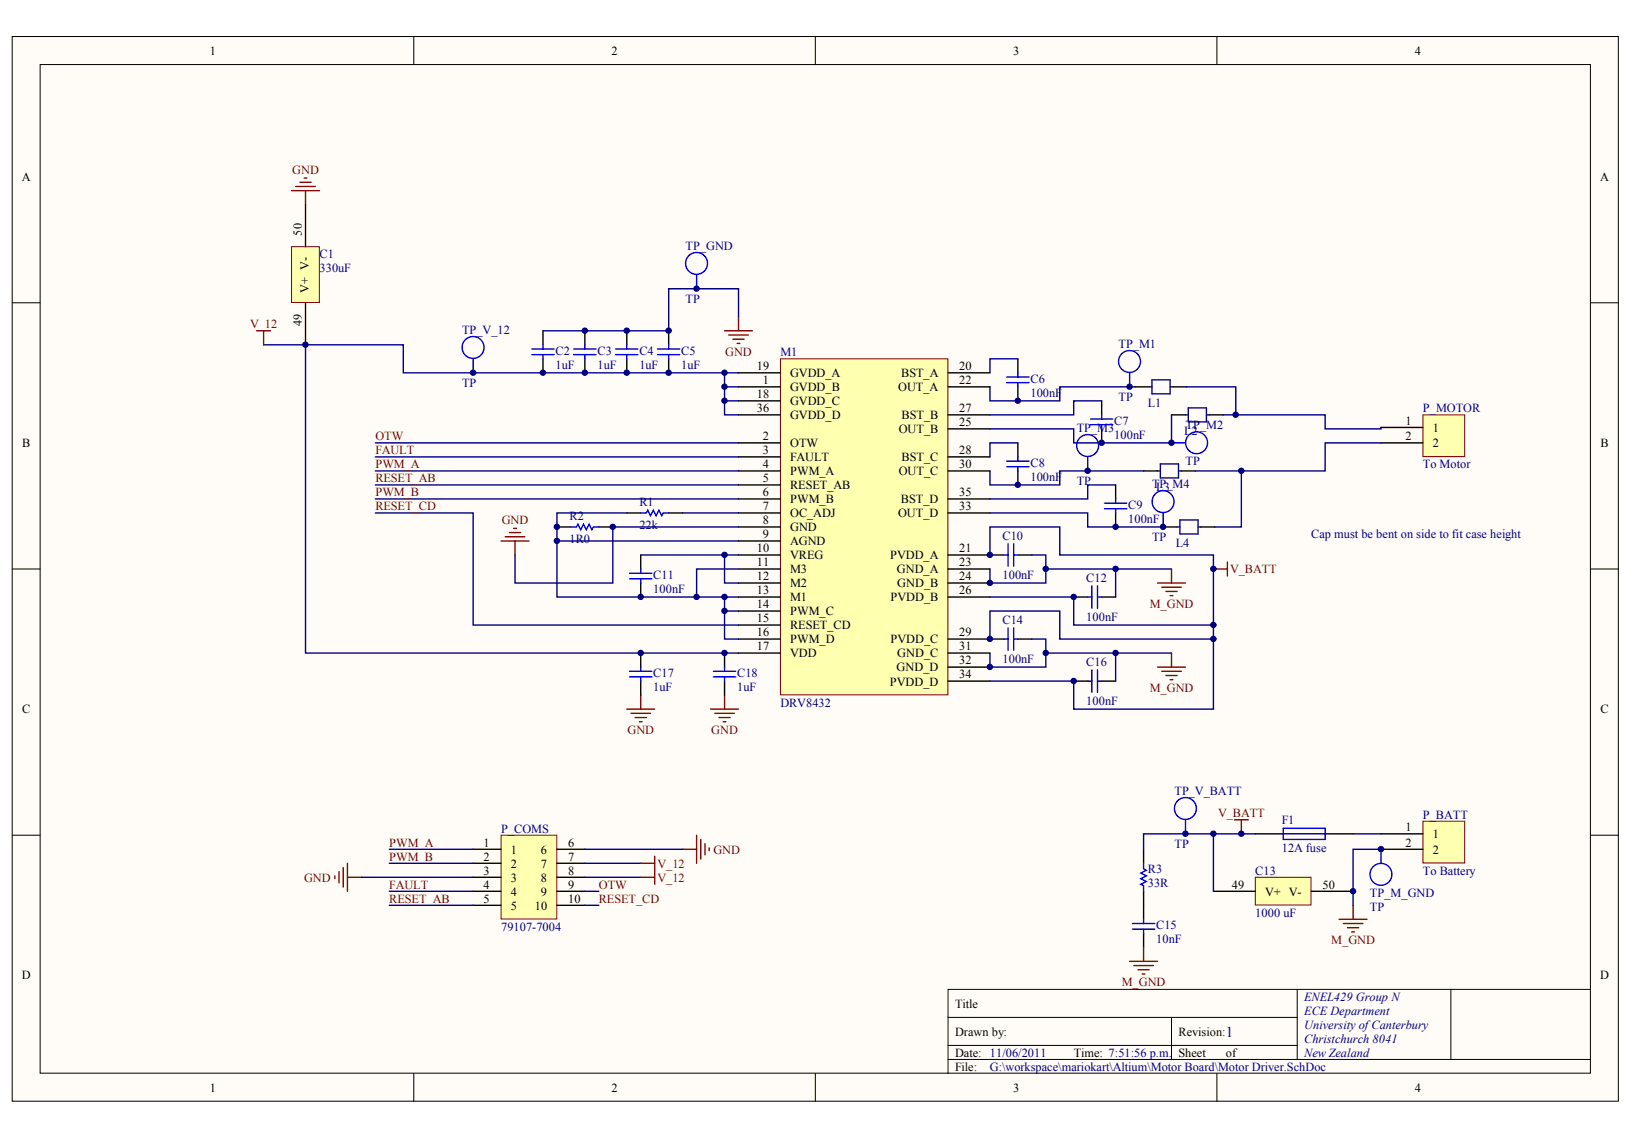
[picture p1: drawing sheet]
<svg xmlns="http://www.w3.org/2000/svg" width="289mm" height="201mm" viewBox="0 0 289 201" stroke-linecap="round" stroke-linejoin="round" font-family="sans-serif">
<g fill="#fffcf8" stroke="#000" stroke-width=".18">
<path d="M2.2 6.4h283.3v187.8h-283.3z"/>
<path d="M7.1 11.4h273.4v177.9h-273.4z"/>
</g>
<g fill="none" stroke="#000" stroke-width=".18">
<path d="M73 6.4v5M143.8 6.4v5M214.6 6.4v5M2.2 53.4h4.9M280.6 53.4h4.9M2.2 100.4h4.9M280.6 100.4h4.9M2.2 147.3h4.9M280.6 147.3h4.9M167.2 179.5h61.6M206.6 179.5v7.4M228.8 174.5v12.4"/>
<path d="M255.9 174.5h-88.7v14.8M280.6 174.5h-24.7v12.4M73 189.3v5M143.8 189.3v5M167.2 186.9h113.4M167.2 184.4h61.6M214.6 189.3v5"/>
</g>
<path d="M137.7 63.3h29.5v59.3h-29.5z" fill="#ffffb0" stroke="#800000" stroke-width=".18"/>
<g fill="none" stroke="#000" stroke-width=".25">
<path d="M130.3 68.2h7.4M130.3 78.1h7.4M130.3 70.7h7.4M130.3 65.8h7.4M130.3 73.2h7.4M167.2 68.2h7.4M167.2 65.8h7.4M167.2 75.6h7.4M167.2 73.2h7.4M130.3 80.6h7.4M130.3 83.1h7.4M130.3 85.5h7.4"/>
<path d="M130.3 88h7.4M130.3 90.5h7.4M130.3 93h7.4M130.3 95.4h7.4M130.3 97.9h7.4M167.2 80.6h7.4M167.2 83.1h7.4M167.2 88h7.4M167.2 90.5h7.4M167.2 97.9h7.4M130.3 100.4h7.4M130.3 102.8h7.4"/>
<path d="M130.3 105.3h7.4M130.3 107.8h7.4M130.3 110.3h7.4M130.3 112.7h7.4M130.3 115.2h7.4M167.2 100.4h7.4M167.2 102.8h7.4M167.2 105.3h7.4M167.2 112.7h7.4M167.2 115.2h7.4M167.2 117.7h7.4M167.2 120.1h7.4"/>
</g>
<g fill="none" stroke="#000080" stroke-width=".25">
<path d="M130.3 55.9v-5h-12.4v7.4h-22.1M46.5 60.8h24.6v5h59.2M53.9 60.8v54.4h76.4M66.2 78.1h64.1M127.8 65.8v2.4h2.5M127.8 68.2v2.5h2.5M127.8 70.7v2.5h2.5M174.6 68.2v2.5h12.3v-2.5h13.3M179.5 63.3h-4.9v2.5M179.5 78.1h-4.9v2.5M194.3 70.7h-4.9v2.5h-14.8M66.2 90.5h17.3v19.8h46.8"/>
<path d="M66.2 80.6h64.1M66.2 83.1h64.1M66.2 85.5h64.1M66.2 88h64.1M98.2 95.4v9.9h32.1M110.6 90.5h-12.4v4.9h32.1M113 97.9h14.8M120.4 90.5h9.9M130.3 97.9h-2.5v4.9h2.5M130.3 93h-22.2v9.8h-17.3v-4.9M174.6 83.1v2.4h12.3v-2.4h14.8M174.6 97.9v-4.9h12.3v4.9h27.1v12.4h-24.6v-5h-14.8"/>
<path d="M182 97.9h2.5v2.5M196.8 85.5h-4.9v2.5h-17.3M127.8 105.3v2.5h2.5M127.8 107.8v4.9h2.5M130.3 100.4h-7.4v4.9M174.6 100.4v2.4h9.9v-2.4h22.1M174.6 115.2v2.5h9.9v-2.5h22.1M174.6 112.7v-4.9h12.3v4.9h27.1M182 112.7h2.5v2.5M196.8 100.4v4.9M196.8 115.2v4.9M214 110.3v14.8h-24.6v-5h-14.8"/>
</g>
<g fill="none" stroke="#800000" stroke-width=".25">
<path d="M51.4 33.6h5M52.2 32.9h3.4M52.9 32.1h2M53.6 31.4h.5M53.9 33.6v2.5M127.8 58.3h4.9M128.5 59.1h3.5M129.3 59.8h2M130.3 55.9v2.4M130 60.6h.5M88.4 95.4h4.9M89.1 94.7h3.5"/>
<path d="M89.9 93.9h1.9M90.6 93.2h.5M90.8 95.4v2.5M204.2 102.8h4.9M204.2 117.7h4.9M204.9 103.6h3.5M204.9 118.4h3.5M205.7 104.3h1.9M205.7 119.2h1.9M206.4 105.1h.5M206.4 119.9h.5M206.6 100.4v2.4"/>
<path d="M206.6 115.2v2.5M110.6 125.1h4.9M111.3 125.8h3.4M112 126.6h2M112.8 127.3h.5M113 122.6v2.5M125.3 125.1h5M126.1 125.8h3.4M126.8 126.6h2M127.6 127.3h.4M127.8 122.6v2.5"/>
</g>
<path d="M221.4 154.7h9.9v4.9h-9.9z" fill="#ffffb0" stroke="#800000" stroke-width=".18"/>
<path d="M214 157.2h7.4M231.3 157.2h7.4" fill="none" stroke="#000" stroke-width=".25"/>
<path d="M206.6 73.2v4.9h-17.2v-2.5h-14.8M174.6 90.5h17.3v2.5h13.3M103.2 149.8h17.2" fill="none" stroke="#000080" stroke-width=".25"/>
<path d="M120.4 149.8h2.5M122.9 147.3v5M123.6 148.1v3.4M124.4 148.8v2M125.1 149.6v.4" fill="none" stroke="#800000" stroke-width=".25"/>
<path d="M51.4 43.5h4.9v9.9h-4.9z" fill="#ffffb0" stroke="#800000" stroke-width=".18"/>
<g fill="none" stroke="#000" stroke-width=".25">
<path d="M53.9 36.1v7.4M53.9 53.4v7.4M95.8 58.3v2.5M103.2 58.3v2.5M110.6 58.3v2.5M117.9 58.3v2.5M95.8 63.3v2.5M103.2 63.3v2.5M110.6 63.3v2.5M117.9 63.3v2.5M179.5 63.3v2.5M179.5 68.2v2.5"/>
<path d="M179.5 78.1v2.5M194.3 70.7v2.5M194.3 75.6v2.5M200.2 68.2h2.5M206.9 68.2h2.5M98.2 93h2.5M105.6 93h2.5M110.6 90.5h2.4M113 97.9v2.5M117.9 90.5h2.5M174.6 97.9h2.5M179.5 83.1v2.4"/>
<path d="M179.5 97.9h2.5M196.8 85.5v2.5M196.8 90.5v2.5M113 102.8v2.5M113 115.2v2.5M127.8 115.2v2.5M174.6 112.7h2.5M179.5 112.7h2.5M189.4 105.3h2.5M194.3 105.3h2.5M113 120.1v2.5M127.8 120.1v2.5"/>
<path d="M189.4 120.1h2.5M194.3 120.1h2.5M201.7 149.8v2.5M201.7 157.2v5M201.7 164.6v2.5"/>
</g>
<path d="M202.7 68.2h.5M203.2 67h3.2v2.5h-3.2zM206.4 68.2h.5" fill="none" stroke="#11037f" stroke-width=".25"/>
<path d="M209.4 68.2h8.6v5h15.7v2.4h9.9v-.2M215.8 73.2h2.2M243.6 78.1h-9.9v5h-14.7M210.8 83.1h8.2v9.9h-4.7" fill="none" stroke="#000080" stroke-width=".25"/>
<g fill="none" stroke="#00f" stroke-width=".25">
<path d="M93.8 62.5h3.9M93.8 61.6h3.9M95.8 60.8v.8M95.8 62.5v.8M101.2 62.5h3.9M101.2 61.6h3.9M103.2 60.8v.8M103.2 62.5v.8M108.6 62.5h3.9M108.6 61.6h3.9M110.6 60.8v.8M110.6 62.5v.8"/>
<path d="M116 62.5h3.9M116 61.6h3.9M117.9 60.8v.8M117.9 62.5v.8M177.6 66.5h3.9M177.6 67.5h3.9M179.5 65.8v.7M179.5 67.5v.7M192.4 73.9h3.9M192.4 74.9h3.9M194.3 73.2v.7M194.3 74.9v.7"/>
<path d="M100.7 93h1l.2-.5 .5 .9 .5-.9 .5 .9 .5-.9 .5 .9 .2-.4h1M113 90.5h1l.3-.5 .4 1 .5-1 .5 1 .5-1 .5 1 .3-.5h.9M177.1 97.9h.7M177.6 81.3h3.9M177.6 82.3h3.9M177.8 95.9v4M178.8 95.9v4M178.8 97.9h.7M179.5 80.6v.7M179.5 82.3v.8M194.8 88.7h4M194.8 89.7h4"/>
<path d="M196.8 88v.7M196.8 89.7v.8M111 101.1h4M111 102.1h4M111 119.4h4M111 118.4h4M113 100.4v.7M113 102.1v.7M113 117.7v.7M113 119.4v.7M125.8 119.4h4M125.8 118.4h4"/>
<path d="M127.8 117.7v.7M127.8 119.4v.7M177.1 112.7h.7M177.8 110.7v4M178.8 110.7v4M178.8 112.7h.7M191.9 105.3h.7M192.6 103.3v4M192.6 118.2v3.9M193.6 103.3v4M193.6 118.2v3.9M193.6 105.3h.7"/>
<path d="M191.9 120.1h.7M193.6 120.1h.7M201.7 152.3v1l.5 .2-1 .5 1 .5-1 .5 1 .5-1 .5 .5 .2v1M199.7 162.9h4M199.7 163.9h4M201.7 162.2v.7M201.7 163.9v.7"/>
</g>
<path d="M88.4 147.3h9.8v14.8h-9.8z" fill="#ffffb0" stroke="#800000" stroke-width=".18"/>
<g fill="none" stroke="#000" stroke-width=".25">
<path d="M206.6 73.2h2.5M213.3 73.2h2.5M201.7 83.1h2.5M205.2 93h2.4M208.4 83.1h2.4M211.8 93h2.5M83.5 149.8h4.9M83.5 152.3h4.9M83.5 154.7h4.9M83.5 157.2h4.9M83.5 159.7h4.9M98.2 149.8h5"/>
<path d="M98.2 152.3h5M98.2 154.7h5M98.2 157.2h5M98.2 159.7h5"/>
</g>
<path d="M59.1 154.5v.5M59.8 153.8v1.9M60.5 153v3.5M61.3 152.3v4.9M61.3 154.7h2.4" fill="none" stroke="#800000" stroke-width=".25"/>
<path d="M63.7 154.7h19.8" fill="none" stroke="#000080" stroke-width=".25"/>
<path d="M209.1 73.2h.5M209.6 71.9h3.2v2.5h-3.2zM212.8 73.2h.5M204.2 83.1h.5M204.7 81.8h3.2v2.5h-3.2zM207.6 93h.5M207.9 83.1h.5M208.1 91.7h3.2v2.5h-3.2zM211.3 93h.5" fill="none" stroke="#11037f" stroke-width=".25"/>
<path d="M251 73.2h7.4v7.3h-7.4z" fill="#ffffb0" stroke="#800000" stroke-width=".18"/>
<path d="M243.6 75.4h7.4M243.6 78.1h7.4" fill="none" stroke="#000" stroke-width=".25"/>
<path d="M251 144.9h7.4v7.3h-7.4z" fill="#ffffb0" stroke="#800000" stroke-width=".18"/>
<path d="M221.4 147.1h5M233.7 147.1h5M243.6 147.1h7.4M243.6 149.8h7.4" fill="none" stroke="#000" stroke-width=".25"/>
<path d="M68.7 152.3h14.8M68.7 157.2h14.8M68.7 159.7h14.8M68.7 149.8h14.8M103.2 152.3h9.8M103.2 154.7h9.8M103.2 157.2h2.4M103.2 159.7h2.4M214 147.1h-12.3v2.7M221.4 147.1h-7.4v10.1M238.7 147.1h4.9M243.6 149.8h-4.9v9.9" fill="none" stroke="#000080" stroke-width=".25"/>
<g fill="none" stroke="#00f" stroke-width=".25">
<path d="M122.9 48.5v2.4M124.6 47.3a1.93 1.93 0 0 0-1.6-2.8 1.93 1.93 0 0 0-1.9 2.7 1.93 1.93 0 0 0 3.1 .6l.3-.4M83.5 63.3v2.5M85.2 62.2a1.93 1.93 0 0 0-1.7-2.8 1.93 1.93 0 0 0-1.9 2.6 1.93 1.93 0 0 0 3.2 .6l.3-.4M193.6 79.5a1.93 1.93 0 0 0-1.6-2.8 1.93 1.93 0 0 0-2 2.6 1.93 1.93 0 0 0 3.2 .6l.3-.4M199.3 65.8v2.4M201 64.6a1.93 1.93 0 0 0-1.7-2.8 1.93 1.93 0 0 0-1.9 2.7 1.93 1.93 0 0 0 3.2 .6l.3-.4M206.6 78.1h2.5M210.2 79.8a1.93 1.93 0 0 1-.3-3.2 1.93 1.93 0 0 1 3 1 1.93 1.93 0 0 1-2.2 2.4l-.5-.2M191.9 80.6v2.5M205.2 90.5v2.5M206.9 89.4a1.93 1.93 0 0 0-1.6-2.9 1.93 1.93 0 0 0-1.9 2.7 1.93 1.93 0 0 0 3.1 .6l.3-.4"/>
<path d="M209.1 144.6v2.5M210.8 143.5a1.93 1.93 0 0 0-1.6-2.8 1.93 1.93 0 0 0-1.9 2.6 1.93 1.93 0 0 0 3.2 .7l.3-.4M226.4 146.1h7.3v2h-7.3zM226.4 147.1h7.3M241.9 153.3a1.93 1.93 0 0 1 3.2-.2 1.93 1.93 0 0 1-1.1 3 1.93 1.93 0 0 1-2.3-2.2l.2-.5M243.6 149.8v2.5"/>
</g>
<g fill="none" stroke="#800000" stroke-width=".25">
<path d="M45.3 58.3h2.4M46.5 58.3v2.5M216.5 99.1v2.5M214 100.4h2.5M113 152.3h2.5M113 154.7h2.5M115.5 151v5M217.7 144.6h2.5M219 144.6v2.5M238.7 159.7v2.5M199.3 169.6h4.9M200 170.3h3.4"/>
<path d="M200.7 171.1h2M201.5 171.8h.5M201.7 167.1v2.5M236.2 162.2h4.9M236.9 162.9h3.5M237.7 163.6h2M238.4 164.4h.5"/>
</g>
<g fill="#000080" stroke="#000080" stroke-width=".18">
<circle cx="53.9" cy="60.8" r=".48"/>
<circle cx="83.4" cy="65.7" r=".48"/>
<circle cx="95.8" cy="65.7" r=".48"/>
<circle cx="98.2" cy="95.4" r=".48"/>
<circle cx="98.2" cy="92.9" r=".48"/>
<circle cx="103.2" cy="65.7" r=".48"/>
<circle cx="103.2" cy="58.3" r=".48"/>
<circle cx="108.1" cy="92.9" r=".48"/>
<circle cx="110.5" cy="65.7" r=".48"/>
<circle cx="110.5" cy="58.3" r=".48"/>
<circle cx="113" cy="115.2" r=".48"/>
<circle cx="113" cy="105.3" r=".48"/>
<circle cx="117.9" cy="65.7" r=".48"/>
<circle cx="117.9" cy="58.3" r=".48"/>
<circle cx="122.9" cy="105.3" r=".48"/>
<circle cx="122.9" cy="50.9" r=".48"/>
<circle cx="127.8" cy="115.2" r=".48"/>
<circle cx="127.8" cy="107.8" r=".48"/>
<circle cx="127.8" cy="105.3" r=".48"/>
<circle cx="127.8" cy="97.9" r=".48"/>
<circle cx="127.8" cy="70.7" r=".48"/>
<circle cx="127.8" cy="68.2" r=".48"/>
<circle cx="127.8" cy="65.7" r=".48"/>
<circle cx="174.6" cy="117.6" r=".48"/>
<circle cx="174.6" cy="112.7" r=".48"/>
<circle cx="174.6" cy="102.8" r=".48"/>
<circle cx="174.6" cy="97.9" r=".48"/>
<circle cx="179.5" cy="85.5" r=".48"/>
<circle cx="179.5" cy="70.7" r=".48"/>
<circle cx="184.5" cy="115.2" r=".48"/>
<circle cx="184.5" cy="100.3" r=".48"/>
<circle cx="189.4" cy="120.1" r=".48"/>
<circle cx="189.4" cy="105.3" r=".48"/>
<circle cx="191.9" cy="83" r=".48"/>
<circle cx="194.3" cy="78.1" r=".48"/>
<circle cx="196.8" cy="115.2" r=".48"/>
<circle cx="196.8" cy="100.3" r=".48"/>
<circle cx="196.8" cy="92.9" r=".48"/>
<circle cx="199.2" cy="68.2" r=".48"/>
<circle cx="205.2" cy="92.9" r=".48"/>
<circle cx="206.6" cy="78.1" r=".48"/>
<circle cx="209.1" cy="147.1" r=".48"/>
<circle cx="214" cy="147.1" r=".48"/>
<circle cx="214" cy="112.7" r=".48"/>
<circle cx="214" cy="110.2" r=".48"/>
<circle cx="214" cy="100.3" r=".48"/>
<circle cx="218" cy="73.2" r=".48"/>
<circle cx="219" cy="147.1" r=".48"/>
<circle cx="219" cy="83" r=".48"/>
<circle cx="238.7" cy="157.2" r=".48"/>
<circle cx="243.6" cy="149.8" r=".48"/>
</g>
<text font-size="2.6" fill="#000080" x="216.3" y="182.8">1</text>
<g font-size="2.2">
<text x="37" y="9.7">1</text>
<text x="107.9" y="9.7">2</text>
<text x="178.7" y="9.7">3</text>
<text x="249.5" y="9.7">4</text>
<text x="3.9" y="31.9">A</text>
<text x="282.3" y="31.9">A</text>
<text x="53.2" y="41.5" transform="rotate(-90 53.2 41.5)">50</text>
<text x="54.5" y="51.7" transform="rotate(-90 54.5 51.7)">V+ V-</text>
<text x="53.2" y="57.6" transform="rotate(-90 53.2 57.6)">49</text>
<text x="133.5" y="65.3">19</text>
<text x="169.2" y="65.3">20</text>
<text x="133.5" y="70.2">18</text>
<text x="134.6" y="67.8">1</text>
<text x="139.4" y="69">GVDD_B</text>
<text x="139.4" y="71.5">GVDD_C</text>
<text x="139.4" y="66.5">GVDD_A</text>
<text x="158.5" y="69">OUT_A</text>
<text x="159" y="66.5">BST_A</text>
<text x="169.2" y="67.8">22</text>
<text x="133.5" y="72.7">36</text>
<text x="134.6" y="77.7">2</text>
<text x="139.4" y="74">GVDD_D</text>
<text x="158.5" y="76.4">OUT_B</text>
<text x="159" y="74">BST_B</text>
<text x="169.2" y="75.2">25</text>
<text x="169.2" y="72.7">27</text>
<text x="247.9" y="74.9">1</text>
<text x="247.9" y="77.7">2</text>
<text x="252.7" y="76.2">1</text>
<text x="3.9" y="78.8">B</text>
<text x="134.6" y="80.1">3</text>
<text x="134.6" y="82.6">4</text>
<text x="139.4" y="78.9">OTW</text>
<text x="139.4" y="81.4">FAULT</text>
<text x="139.4" y="83.8">PWM_A</text>
<text x="158.5" y="83.8">OUT_C</text>
<text x="159" y="81.4">BST_C</text>
<text x="169.2" y="80.1">28</text>
<text x="169.2" y="82.6">30</text>
<text x="252.7" y="78.9">2</text>
<text x="282.3" y="78.8">B</text>
<text x="134.6" y="85.1">5</text>
<text x="134.6" y="87.5">6</text>
<text x="139.4" y="86.3">RESET_AB</text>
<text x="139.4" y="88.8">PWM_B</text>
<text x="158.9" y="88.8">BST_D</text>
<text x="169.2" y="87.5">35</text>
<text x="134.6" y="90">7</text>
<text x="134.6" y="92.5">8</text>
<text x="134.6" y="95">9</text>
<text x="139.4" y="91.3">OC_ADJ</text>
<text x="139.4" y="93.7">GND</text>
<text x="158.4" y="91.3">OUT_D</text>
<text x="169.2" y="90">33</text>
<text x="133.5" y="97.4">10</text>
<text x="133.5" y="99.9">11</text>
<text x="139.4" y="96.2">AGND</text>
<text x="139.4" y="98.7">VREG</text>
<text x="139.4" y="101.1">M3</text>
<text x="157" y="98.7">PVDD_A</text>
<text x="158.2" y="101.1">GND_A</text>
<text x="169.2" y="97.4">21</text>
<text x="169.2" y="99.9">23</text>
<text x="133.5" y="102.4">12</text>
<text x="133.5" y="104.8">13</text>
<text x="133.5" y="107.3">14</text>
<text x="139.4" y="103.6">M2</text>
<text x="139.4" y="106.1">M1</text>
<text x="157.1" y="106.1">PVDD_B</text>
<text x="158.3" y="103.6">GND_B</text>
<text x="169.2" y="102.4">24</text>
<text x="169.2" y="104.8">26</text>
<text x="133.5" y="109.8">15</text>
<text x="133.5" y="112.3">16</text>
<text x="139.4" y="108.6">PWM_C</text>
<text x="139.4" y="111">RESET_CD</text>
<text x="139.4" y="113.5">PWM_D</text>
<text x="157.1" y="113.5">PVDD_C</text>
<text x="169.2" y="112.3">29</text>
<text x="133.5" y="114.7">17</text>
<text x="139.4" y="116">VDD</text>
<text x="158.2" y="118.4">GND_D</text>
<text x="158.3" y="116">GND_C</text>
<text x="169.2" y="114.7">31</text>
<text x="169.2" y="117.2">32</text>
<text x="169.2" y="119.7">34</text>
<text x="3.9" y="125.8">C</text>
<text x="157" y="120.9">PVDD_D</text>
<text x="282.3" y="125.8">C</text>
<text x="85.3" y="149.3">1</text>
<text x="100.2" y="149.3">6</text>
<text x="247.9" y="146.6">1</text>
<text x="247.9" y="149.3">2</text>
<text x="252.7" y="147.9">1</text>
<text x="85.3" y="151.8">2</text>
<text x="85.3" y="154.3">3</text>
<text x="90.1" y="150.6">1</text>
<text x="90.1" y="153">2</text>
<text x="90.1" y="155.5">3</text>
<text x="95.4" y="150.6">6</text>
<text x="95.4" y="153">7</text>
<text x="95.4" y="155.5">8</text>
<text x="100.2" y="151.8">7</text>
<text x="100.2" y="154.3">8</text>
<text x="252.7" y="150.6">2</text>
<text x="85.3" y="156.8">4</text>
<text x="85.3" y="159.2">5</text>
<text x="90.1" y="158">4</text>
<text x="90.1" y="160.5">5</text>
<text x="94.3" y="160.5">10</text>
<text x="95.4" y="158">9</text>
<text x="100.2" y="156.8">9</text>
<text x="100.2" y="159.2">10</text>
<text x="217.3" y="156.8">49</text>
<text x="223.1" y="158">V+ V-</text>
<text x="233.3" y="156.8">50</text>
<text x="3.9" y="172.7">D</text>
<text x="282.3" y="172.7">D</text>
<text x="168.5" y="177.8">Title</text>
<text x="168.5" y="182.7">Drawn by:</text>
<text x="207.9" y="182.7">Revision:</text>
<text x="168.5" y="186.4">Date: 11/06/2011</text>
<text x="168.5" y="188.9">File:</text>
<text x="189.4" y="186.4">Time: 7:51:56 p.m.</text>
<text x="207.9" y="186.4">Sheet</text>
<text x="216.3" y="186.4">of</text>
<text x="37" y="192.6">1</text>
<text x="107.9" y="192.6">2</text>
<text x="178.7" y="192.6">3</text>
<text x="249.5" y="192.6">4</text>
</g>
<g font-size="2.2" fill="#800000">
<text x="51.5" y="30.7">GND</text>
<text x="44.1" y="57.9">V_12</text>
<text x="127.9" y="62.8">GND</text>
<text x="66.2" y="77.7">OTW</text>
<text x="66.2" y="80.1">FAULT</text>
<text x="66.2" y="82.6">PWM_A</text>
<text x="66.2" y="87.5">PWM_B</text>
<text x="66.2" y="85.1">RESET_AB</text>
<text x="66.2" y="90">RESET_CD</text>
<text x="88.5" y="92.5">GND</text>
<text x="217" y="101.1">V_BATT</text>
<text x="202.8" y="107.2">M_GND</text>
<text x="202.8" y="122.1">M_GND</text>
<text x="110.7" y="129.5">GND</text>
<text x="125.5" y="129.5">GND</text>
<text x="68.7" y="149.3">PWM_A</text>
<text x="214.9" y="144.1">V_BATT</text>
<text x="53.6" y="155.5">GND</text>
<text x="68.7" y="151.8">PWM_B</text>
<text x="116" y="153">V_12</text>
<text x="116" y="155.5">V_12</text>
<text x="125.8" y="150.6">GND</text>
<text x="68.7" y="156.8">FAULT</text>
<text x="68.7" y="159.2">RESET_AB</text>
<text x="105.6" y="156.8">OTW</text>
<text x="105.6" y="159.2">RESET_CD</text>
<text x="234.8" y="166.6">M_GND</text>
<text x="197.9" y="174">M_GND</text>
</g>
<g font-size="2.2" fill="#000080">
<text x="56.4" y="45.5">C1</text>
<text x="120.9" y="44.1">TP_GND</text>
<text x="56.4" y="48">330uF</text>
<text x="120.9" y="53.4">TP</text>
<text x="81.5" y="58.9">TP_V_12</text>
<text x="98" y="65.1">1uF</text>
<text x="98" y="62.6">C2</text>
<text x="105.4" y="65.1">1uF</text>
<text x="105.4" y="62.6">C3</text>
<text x="112.8" y="65.1">1uF</text>
<text x="112.8" y="62.6">C4</text>
<text x="120.2" y="65.1">1uF</text>
<text x="120.2" y="62.6">C5</text>
<text x="137.7" y="62.8">M1</text>
<text x="197.3" y="61.4">TP_M1</text>
<text x="81.5" y="68.3">TP</text>
<text x="181.8" y="70">100nF</text>
<text x="181.8" y="67.5">C6</text>
<text x="197.3" y="70.7">TP</text>
<text x="202.5" y="71.7">L1</text>
<text x="189.9" y="76.2">TP_M3</text>
<text x="196.5" y="77.4">100nF</text>
<text x="196.5" y="74.9">C7</text>
<text x="208.9" y="76.7">L2</text>
<text x="209.1" y="75.7">TP_M2</text>
<text x="251" y="72.7">P_MOTOR</text>
<text x="181.8" y="82.4">C8</text>
<text x="209.1" y="82.1">TP</text>
<text x="251" y="82.6">To Motor</text>
<text x="112.8" y="89.3">R1</text>
<text x="181.8" y="84.8">100nF</text>
<text x="189.9" y="85.6">TP</text>
<text x="199" y="89.8">C9</text>
<text x="203.2" y="86.1">TP_M4</text>
<text x="203.9" y="86.6">L3</text>
<text x="100.5" y="95.7">1R0</text>
<text x="100.5" y="91.8">R2</text>
<text x="112.8" y="93.2">22k</text>
<text x="176.8" y="95.2">C10</text>
<text x="199" y="92.2">100nF</text>
<text x="203.2" y="95.5">TP</text>
<text x="231.3" y="95">Cap must be bent on side to fit case height</text>
<text x="207.4" y="96.4">L4</text>
<text x="115.2" y="104.6">100nF</text>
<text x="115.2" y="102.1">C11</text>
<text x="176.8" y="102.1">100nF</text>
<text x="191.6" y="102.6">C12</text>
<text x="176.8" y="110">C14</text>
<text x="191.6" y="109.5">100nF</text>
<text x="115.2" y="119.4">C17</text>
<text x="130" y="119.4">C18</text>
<text x="176.8" y="117">100nF</text>
<text x="191.6" y="117.5">C16</text>
<text x="115.2" y="121.9">1uF</text>
<text x="130" y="121.9">1uF</text>
<text x="137.7" y="124.6">DRV8432</text>
<text x="191.6" y="124.4">100nF</text>
<text x="207.2" y="140.2">TP_V_BATT</text>
<text x="88.4" y="146.9">P_COMS</text>
<text x="207.2" y="149.6">TP</text>
<text x="226.1" y="145.4">F1</text>
<text x="251" y="144.4">P_BATT</text>
<text x="202.5" y="154">R3</text>
<text x="221.4" y="154.3">C13</text>
<text x="226.1" y="150.3">12A fuse</text>
<text x="251" y="154.3">To Battery</text>
<text x="202.5" y="156.5">33R</text>
<text x="221.4" y="161.7">1000 uF</text>
<text x="241.7" y="160.7">TP</text>
<text x="241.7" y="158.2">TP_M_GND</text>
<text x="88.4" y="164.2">79107-7004</text>
<text x="203.9" y="166.4">10nF</text>
<text x="203.9" y="163.9">C15</text>
<text x="230" y="176.5">ENEL429 GroupN</text>
<text x="230" y="178.9">ECE Department</text>
<text x="230" y="181.4">University ofCanterbury</text>
<text x="230" y="183.9">Christchurch 8041</text>
<text x="174.6" y="188.9">G:\workspace\mariokart\Altium\Motor Board\Motor Driver.SchDoc</text>
<text x="230" y="186.4">New Zealand</text>
</g>
</svg>
